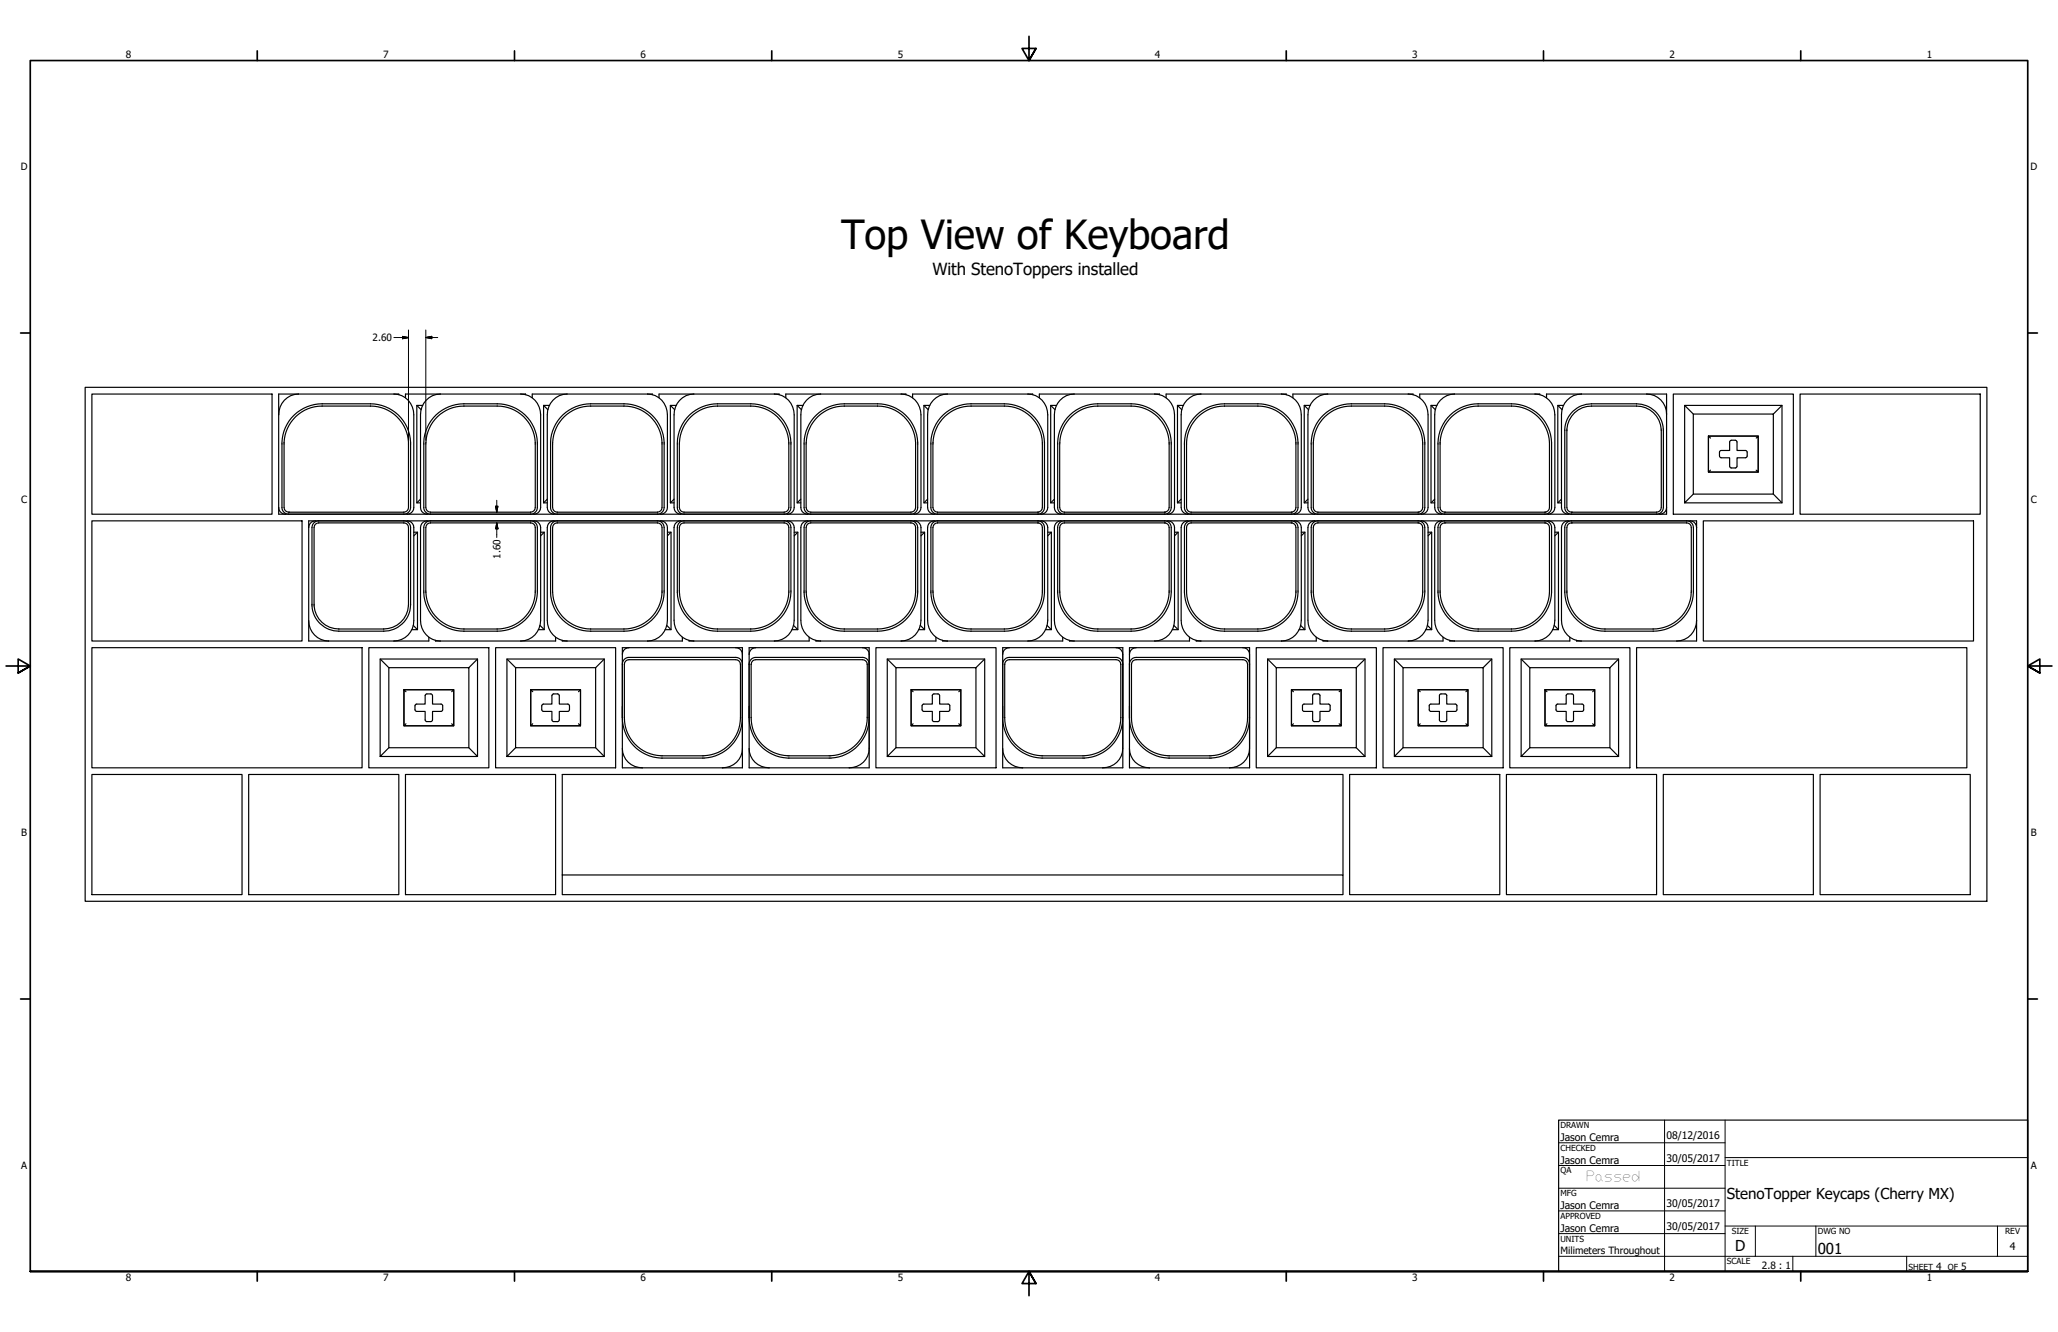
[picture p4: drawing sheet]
<svg xmlns="http://www.w3.org/2000/svg" width="864mm" height="559mm" viewBox="0 0 864 559" stroke-linecap="round" stroke-linejoin="round" font-family="sans-serif">
<!-- layer: Visible (ANSI) -->
<g fill="none" stroke="#000" stroke-width=".49">
<path d="M35.7 162.5h798.1v215.6h-798.1zM38.6 165.3h75.6v50.4h-75.6zM124.1 174.8a15.9 15.9 0 0 1 11-4.4h20.4a16 16 0 0 1 15.9 15.2v27.3a1.99 1.99 0 0 1-1.9 2h-48.4a1.99 1.99 0 0 1-1.9-2v-27.3a16.2 16.2 0 0 1 4.9-10.8zM125.2 165.3h40.1M125.2 165.3a8.5 8.5 0 0 0-8.3 8.7M125.2 165.3h-8.3v50.4h582.4v-50.4h-8.3M165.3 165.3a8.4 8.4 0 0 1 8.3 8.7v38.9a2.8 2.8 0 0 1-2.7 2.8M165.3 165.3h2.1v.3M174.9 170.1l1.8 1.8M177.3 170.1h-2.4v40.9h1.6M183.6 174.8a15.8 15.8 0 0 1 11.1-4.4h14a15.9 15.9 0 0 1 15.9 15.2v27.3a1.99 1.99 0 0 1-1.9 2h-42.1a1.99 1.99 0 0 1-1.9-2v-27a16.3 16.3 0 0 1 4.9-11.1zM184.7 165.3h33.8"/>
<path d="M184.7 165.3a8.5 8.5 0 0 0-8.2 8.7v38.9a2.8 2.8 0 0 0 2.7 2.8M184.7 165.3h-14.6v1.6M218.5 165.3a8.5 8.5 0 0 1 8.4 8.7v38.9a2.88 2.88 0 0 1-2.9 2.8M218.5 165.3h2.1v.3M228.1 170.1l1.8 1.8M230.5 170.1h-2.4v40.9h1.6M236.8 174.8a15.8 15.8 0 0 1 11.1-4.4h14a15.9 15.9 0 0 1 15.9 15.2v27.3a1.99 1.99 0 0 1-1.9 2h-42.1a1.99 1.99 0 0 1-1.9-2v-27a16.3 16.3 0 0 1 4.9-11.1zM237.9 165.3h33.8M237.9 165.3a8.5 8.5 0 0 0-8.2 8.7v38.9a2.8 2.8 0 0 0 2.7 2.8M237.9 165.3h-14.6v1.6M271.7 165.3a8.5 8.5 0 0 1 8.4 8.7v38.9a2.88 2.88 0 0 1-2.9 2.8M271.7 165.3h2.1v.3"/>
<path d="M281.3 170.1l1.8 1.8M283.7 170.1h-2.4v40.9h1.6M290 174.8a15.8 15.8 0 0 1 11.1-4.4h14a15.9 15.9 0 0 1 15.9 15.2v27.3a1.99 1.99 0 0 1-1.9 2h-42.1a1.99 1.99 0 0 1-1.9-2v-26.6a16.2 16.2 0 0 1 4.9-11.5zM291.1 165.3h33.8M291.1 165.3a8.5 8.5 0 0 0-8.2 8.7v38.9a2.8 2.8 0 0 0 2.7 2.8M291.1 165.3h-14.6v1.6M324.9 165.3a8.5 8.5 0 0 1 8.4 8.7v38.9a2.88 2.88 0 0 1-2.9 2.8M324.9 165.3h2.1v.3M334.5 170.1l1.8 1.8M336.9 170.1h-2.4v40.9h1.6M343.2 174.8a15.8 15.8 0 0 1 11.1-4.4h14a15.9 15.9 0 0 1 15.9 15.2v27.3a1.99 1.99 0 0 1-1.9 2h-42.1a1.99 1.99 0 0 1-1.9-2v-26.6a16.2 16.2 0 0 1 4.9-11.5zM344.3 165.3h33.8"/>
<path d="M344.3 165.3a8.5 8.5 0 0 0-8.2 8.7v38.9a2.8 2.8 0 0 0 2.7 2.8M344.3 165.3h-14.6v1.6M378.1 165.3a8.5 8.5 0 0 1 8.4 8.7v38.9a2.88 2.88 0 0 1-2.9 2.8M378.1 165.3h2.1v.3M387.7 170.1l1.8 1.8M390.1 170.1h-2.4v40.9h1.6M396.4 174.8a15.8 15.8 0 0 1 11.1-4.4h14a15.9 15.9 0 0 1 15.9 15.2v27.3a1.99 1.99 0 0 1-1.9 2h-42.1a2.06 2.06 0 0 1-1.9-2v-26.6a16.2 16.2 0 0 1 4.9-11.5zM397.5 165.3h33.8M397.5 165.3a8.5 8.5 0 0 0-8.2 8.7v38.9a2.8 2.8 0 0 0 2.7 2.8M397.5 165.3h-14.6v1.6M431.3 165.3a8.5 8.5 0 0 1 8.4 8.7v38.9a2.88 2.88 0 0 1-2.9 2.8M431.3 165.3h2.1v.3"/>
<path d="M440.9 170.1l1.8 1.8M443.3 170.1h-2.4v40.9h1.6M449.6 174.8a15.8 15.8 0 0 1 11.1-4.4h14a15.9 15.9 0 0 1 15.9 15.2v27.3a1.99 1.99 0 0 1-1.9 2h-42.1a2.06 2.06 0 0 1-1.9-2v-26.6a16.2 16.2 0 0 1 4.9-11.5zM450.7 165.3h33.8M450.7 165.3a8.5 8.5 0 0 0-8.2 8.7v38.9a2.8 2.8 0 0 0 2.7 2.8M450.7 165.3h-14.6v1.6M484.5 165.3a8.5 8.5 0 0 1 8.4 8.7v38.9a2.88 2.88 0 0 1-2.9 2.8M484.5 165.3h2.1v.3M494.1 170.1l1.8 1.8M496.5 170.1h-2.4v40.9h1.6M502.8 174.8a15.8 15.8 0 0 1 11.1-4.4h14a15.9 15.9 0 0 1 15.9 15.2v27.3a1.99 1.99 0 0 1-1.9 2h-42.1a1.99 1.99 0 0 1-1.9-2v-27.3a16.2 16.2 0 0 1 4.9-10.8zM503.9 165.3h33.8"/>
<path d="M503.9 165.3a8.5 8.5 0 0 0-8.2 8.7v38.9a2.8 2.8 0 0 0 2.7 2.8M503.9 165.3h-14.6v1.6M537.7 165.3a8.5 8.5 0 0 1 8.4 8.7v38.9a2.8 2.8 0 0 1-2.9 2.8M537.7 165.3h2.1v.3M547.3 170.1l1.8 1.8M549.7 170.1h-2.4v40.9h1.6M556 174.8a15.8 15.8 0 0 1 11.1-4.4h14a15.9 15.9 0 0 1 15.9 15.2v27.3a1.99 1.99 0 0 1-1.9 2h-42.1a1.99 1.99 0 0 1-1.9-2v-27.3a16.2 16.2 0 0 1 4.9-10.8zM557.1 165.3h33.8M557.1 165.3a8.5 8.5 0 0 0-8.2 8.7v38.9a2.8 2.8 0 0 0 2.8 2.8M557.1 165.3h-14.6v1.6M590.9 165.3a8.5 8.5 0 0 1 8.4 8.7v38.9a2.8 2.8 0 0 1-2.9 2.8M590.9 165.3h2v.3"/>
<path d="M600.5 170.1l1.8 1.8M602.9 170.1h-2.4v40.9h1.6M609.2 174.8a15.8 15.8 0 0 1 11.1-4.4h14a15.9 15.9 0 0 1 15.9 15.2v27.3a1.99 1.99 0 0 1-1.9 2h-42.1a1.99 1.99 0 0 1-1.9-2v-27.3a16.2 16.2 0 0 1 4.9-10.8zM610.3 165.3h33.8M610.3 165.3a8.5 8.5 0 0 0-8.2 8.7v38.9a2.8 2.8 0 0 0 2.8 2.8M610.3 165.3h-14.5v1.6M644.1 165.3a8.5 8.5 0 0 1 8.4 8.7v38.9a2.8 2.8 0 0 1-2.9 2.8M644.1 165.3h2v.3M653.7 170.1l1.8 1.7M656.1 170.1h-2.4v40.9h1.5M660.8 173.1a10.2 10.2 0 0 1 7-2.7h19a10.3 10.3 0 0 1 10.3 10.1v32.4a1.99 1.99 0 0 1-1.9 2h-35.8a1.99 1.99 0 0 1-1.9-2v-32.8a10.6 10.6 0 0 1 3.3-7zM663.6 165.3h27.4"/>
<path d="M663.6 165.3a8.4 8.4 0 0 0-8.4 8.5v39.1a2.8 2.8 0 0 0 2.9 2.8M663.6 165.3h-14.6v1.6M691 165.3a8.4 8.4 0 0 1 8.3 8.5M702.2 165.3h50.3v50.4h-50.3zM706.9 170.1l3.7 3.6M710.6 173.7h33.5v33.6h-33.5zM747.8 170.1l-3.7 3.6M755.4 165.3h75.6v50.4h-75.6zM716.9 183h20.9v15h-20.9zM716.9 183h20.9M717.8 197.2l-.9 .8h20.9M717.8 183.8l-.9-.8v15"/>
<path d="M722.2 192.1h3.6v3.5l.7 .7h1.7l.6-.4 .1-3.8h3.6M726.5 184.7h1.7M726.5 184.7l-.7 .7v3.6h-3.6l-.6 .4-.1 1.9 .8 .7M728.2 184.7l.7 .7v3.6h3.6l.6 .7M733.1 191.3l-.6 .7M733.2 189.7v1.6M737 183.8l.8-.8v15l-.8-.8M38.6 218.5h88.2v50.4h-88.2zM116.9 212.9a2.8 2.8 0 0 0 2.9 2.8M121.1 215.7a2.77 2.77 0 0 1-2.8-2.8v-27a16.7 16.7 0 0 1 16.8-16.5h20.4a16.8 16.8 0 0 1 16.8 16.2v27.3a2.83 2.83 0 0 1-2.8 2.8M132.4 219.9l1.3-.5h35.8a1.93 1.93 0 0 1 1.9 1.9v32.5a10.4 10.4 0 0 1-10.4 10.1h-18.8a10.5 10.5 0 0 1-10.4-9.7v-32.9zM132.4 218.5a2.8 2.8 0 0 0-2.9 2.8"/>
<path d="M133.7 218.5a2.77 2.77 0 0 0-2.8 2.8v32.9a11.3 11.3 0 0 0 11.3 10.6h18.8a11.2 11.2 0 0 0 11.3-11v-32.5a2.83 2.83 0 0 0-2.8-2.8M170.9 218.5a2.75 2.75 0 0 1 2.7 2.8v39.1a8.4 8.4 0 0 1-8.3 8.5M176.5 209.4l-1.6 1.6M179.2 219.9l1.4-.5h42.1a1.93 1.93 0 0 1 1.9 1.9v27.3a16 16 0 0 1-15.9 15.3h-14a16 16 0 0 1-16-15.6v-27zM179.2 218.5a2.8 2.8 0 0 0-2.7 2.8v38.9a8.6 8.6 0 0 0 8.2 8.7M180.6 215.7a2.77 2.77 0 0 1-2.8-2.8v-27a16.7 16.7 0 0 1 16.9-16.5h14a16.8 16.8 0 0 1 16.8 16.2v27.3a2.83 2.83 0 0 1-2.8 2.8M180.6 218.5a2.77 2.77 0 0 0-2.8 2.8v27.3a16.8 16.8 0 0 0 16.9 16.2h14a16.8 16.8 0 0 0 16.8-16.5v-27a2.83 2.83 0 0 0-2.8-2.8M224 218.5a2.8 2.8 0 0 1 2.9 2.8v38.9a8.5 8.5 0 0 1-8.4 8.7M229.7 209.4l-1.6 1.6M232.4 219.9l1.4-.5h42.1a1.93 1.93 0 0 1 1.9 1.9v27.3a16 16 0 0 1-15.9 15.3h-14a16 16 0 0 1-16-15.6v-27zM232.4 218.5a2.8 2.8 0 0 0-2.7 2.8v38.9a8.6 8.6 0 0 0 8.2 8.7M233.8 215.7a2.77 2.77 0 0 1-2.8-2.8v-27a16.7 16.7 0 0 1 16.9-16.5h14a16.8 16.8 0 0 1 16.8 16.2v27.3a2.83 2.83 0 0 1-2.8 2.8"/>
<path d="M233.8 218.5a2.77 2.77 0 0 0-2.8 2.8v27.3a16.8 16.8 0 0 0 16.9 16.2h14a16.8 16.8 0 0 0 16.8-16.5v-27a2.83 2.83 0 0 0-2.8-2.8M277.2 218.5a2.8 2.8 0 0 1 2.9 2.8v38.9a8.5 8.5 0 0 1-8.4 8.7M282.9 209.4l-1.6 1.6M285.6 219.9l1.4-.5h42.1a1.93 1.93 0 0 1 1.9 1.9v27.3a16 16 0 0 1-15.9 15.3h-14a16 16 0 0 1-16-16v-26.6zM285.6 218.5a2.8 2.8 0 0 0-2.7 2.8v38.9a8.6 8.6 0 0 0 8.2 8.7M287 215.7a2.77 2.77 0 0 1-2.8-2.8v-27a16.7 16.7 0 0 1 16.9-16.5h14a16.8 16.8 0 0 1 16.8 16.2v27.3a2.83 2.83 0 0 1-2.8 2.8M287 218.5a2.77 2.77 0 0 0-2.8 2.8v27.3a16.8 16.8 0 0 0 16.9 16.2h14a16.8 16.8 0 0 0 16.8-16.5v-27a2.83 2.83 0 0 0-2.8-2.8M330.4 218.5a2.8 2.8 0 0 1 2.9 2.8v38.9a8.5 8.5 0 0 1-8.4 8.7M336.1 209.4l-1.6 1.6M338.8 219.9l1.4-.5h42.1a1.93 1.93 0 0 1 1.9 1.9v27.3a16 16 0 0 1-15.9 15.3h-14a16 16 0 0 1-16-16v-26.6zM338.8 218.5a2.8 2.8 0 0 0-2.7 2.8v38.9a8.6 8.6 0 0 0 8.2 8.7M340.2 215.7a2.77 2.77 0 0 1-2.8-2.8v-27a16.7 16.7 0 0 1 16.9-16.5h14a16.8 16.8 0 0 1 16.8 16.2v27.3a2.83 2.83 0 0 1-2.8 2.8"/>
<path d="M340.2 218.5a2.77 2.77 0 0 0-2.8 2.8v27.3a16.8 16.8 0 0 0 16.9 16.2h14a16.8 16.8 0 0 0 16.8-16.5v-27a2.83 2.83 0 0 0-2.8-2.8M383.6 218.5a2.8 2.8 0 0 1 2.9 2.8v38.9a8.5 8.5 0 0 1-8.4 8.7M389.3 209.4l-1.6 1.6M392 218.5a2.8 2.8 0 0 0-2.7 2.8v38.9a8.6 8.6 0 0 0 8.2 8.7M392.1 219.9l1.3-.5h42.1a1.93 1.93 0 0 1 1.9 1.9v27.3a16 16 0 0 1-15.9 15.3h-14a16 16 0 0 1-16-16v-26.6zM393.4 215.7a2.77 2.77 0 0 1-2.8-2.8v-27a16.7 16.7 0 0 1 16.9-16.5h14a16.8 16.8 0 0 1 16.8 16.2v27.3a2.77 2.77 0 0 1-2.8 2.8M393.4 218.5a2.77 2.77 0 0 0-2.8 2.8v27.3a16.8 16.8 0 0 0 16.9 16.2h14a16.8 16.8 0 0 0 16.8-16.5v-27a2.77 2.77 0 0 0-2.8-2.8M436.8 218.5a2.8 2.8 0 0 1 2.9 2.8v38.9a8.5 8.5 0 0 1-8.4 8.7M442.5 209.4l-1.6 1.6M445.2 218.5a2.8 2.8 0 0 0-2.7 2.8v38.9a8.6 8.6 0 0 0 8.2 8.7M445.3 219.9l1.3-.5h42.1a1.93 1.93 0 0 1 1.9 1.9v27.3a16 16 0 0 1-15.9 15.3h-14a16 16 0 0 1-16-16v-26.6zM446.6 215.7a2.77 2.77 0 0 1-2.8-2.8v-27a16.7 16.7 0 0 1 16.9-16.5h14a16.8 16.8 0 0 1 16.8 16.2v27.3a2.77 2.77 0 0 1-2.8 2.8"/>
<path d="M446.6 218.5a2.77 2.77 0 0 0-2.8 2.8v27.3a16.8 16.8 0 0 0 16.9 16.2h14a16.8 16.8 0 0 0 16.8-16.5v-27a2.77 2.77 0 0 0-2.8-2.8M490 218.5a2.8 2.8 0 0 1 2.9 2.8v38.9a8.5 8.5 0 0 1-8.4 8.7M495.7 209.4l-1.6 1.6M498.4 218.5a2.8 2.8 0 0 0-2.7 2.8v38.9a8.6 8.6 0 0 0 8.2 8.7M498.5 219.9l1.3-.5h42.1a1.93 1.93 0 0 1 1.9 1.9v27.3a16 16 0 0 1-15.9 15.3h-14a16 16 0 0 1-16-15.3v-27.3zM499.8 215.7a2.77 2.77 0 0 1-2.8-2.8v-27a16.7 16.7 0 0 1 16.9-16.5h14a16.8 16.8 0 0 1 16.8 16.2v27.3a2.77 2.77 0 0 1-2.8 2.8M499.8 218.5a2.77 2.77 0 0 0-2.8 2.8v27.3a16.8 16.8 0 0 0 16.9 16.2h14a16.8 16.8 0 0 0 16.8-16.5v-27a2.77 2.77 0 0 0-2.8-2.8M543.2 218.5a2.8 2.8 0 0 1 2.9 2.8v38.9a8.5 8.5 0 0 1-8.4 8.7M548.9 209.4l-1.6 1.6M551.7 219.9l1.3-.5h42.1a1.93 1.93 0 0 1 1.9 1.9v27.3a16 16 0 0 1-15.9 15.3h-14a16 16 0 0 1-16-15.3v-27.3zM551.7 218.5a2.8 2.8 0 0 0-2.8 2.8v38.9a8.6 8.6 0 0 0 8.2 8.7M553 215.7a2.77 2.77 0 0 1-2.8-2.8v-27a16.7 16.7 0 0 1 16.9-16.5h14a16.8 16.8 0 0 1 16.8 16.2v27.3a2.77 2.77 0 0 1-2.8 2.8"/>
<path d="M553 218.5a2.77 2.77 0 0 0-2.8 2.8v27.3a16.8 16.8 0 0 0 16.9 16.2h14a16.8 16.8 0 0 0 16.8-16.5v-27a2.77 2.77 0 0 0-2.8-2.8M596.4 218.5a2.8 2.8 0 0 1 2.9 2.8v38.9a8.5 8.5 0 0 1-8.4 8.7M602.1 209.4l-1.6 1.6M604.9 219.9l1.3-.5h42.1a1.93 1.93 0 0 1 1.9 1.9v27.3a16 16 0 0 1-15.9 15.3h-14a16 16 0 0 1-16-15.3v-27.3zM604.9 218.5a2.8 2.8 0 0 0-2.8 2.8v38.9a8.6 8.6 0 0 0 8.2 8.7M606.2 215.7a2.77 2.77 0 0 1-2.8-2.8v-27a16.7 16.7 0 0 1 16.9-16.5h14a16.8 16.8 0 0 1 16.8 16.2v27.3a2.77 2.77 0 0 1-2.8 2.8M606.2 218.5a2.77 2.77 0 0 0-2.8 2.8v27.3a16.8 16.8 0 0 0 16.9 16.2h14a16.8 16.8 0 0 0 16.8-16.5v-27a2.77 2.77 0 0 0-2.8-2.8M649.6 218.5a2.8 2.8 0 0 1 2.9 2.8v38.9a8.5 8.5 0 0 1-8.4 8.7M655.2 209.4l-1.5 1.6M658.1 219.9l1.3-.5h48.4a1.93 1.93 0 0 1 1.9 1.9v27a16 16 0 0 1-16 15.6h-20.2a16 16 0 0 1-16-15.3v-27.3zM658.1 218.5a2.8 2.8 0 0 0-2.9 2.8v38.9a8.6 8.6 0 0 0 8.3 8.7M659.4 218.5a2.77 2.77 0 0 0-2.8 2.8v27.3a16.8 16.8 0 0 0 16.9 16.2h20.2a16.8 16.8 0 0 0 16.9-16.5v-27a2.83 2.83 0 0 0-2.8-2.8"/>
<path d="M659.4 215.7a2.77 2.77 0 0 1-2.8-2.8v-32.5a11.2 11.2 0 0 1 11.2-11h19a11.2 11.2 0 0 1 11.2 11v32.5a2.83 2.83 0 0 1-2.8 2.8M699.3 212.9a2.8 2.8 0 0 1-2.7 2.8M709.2 218.5a2.75 2.75 0 0 1 2.7 2.8M710.6 207.3l-3.7 3.7v-40.9h40.9v40.9h-40.9M714.8 218.5h113.3v50.4h-113.3zM744.1 207.3l3.7 3.7M173.6 223.3h1.6v40.9h-2.4M175.2 223.3l-1.6 1.5M226.9 223.3h1.5v40.9h-2.4M228.4 223.3l-1.5 1.5M280.1 223.3h1.5v40.9h-2.4M281.6 223.3l-1.5 1.5"/>
<path d="M333.3 223.3h1.5v40.9h-2.4M334.8 223.3l-1.5 1.5M386.5 223.3h1.5v40.9h-2.4M388 223.3l-1.5 1.5M439.7 223.3h1.5v40.9h-2.5M441.2 223.3l-1.5 1.5M492.9 223.3h1.5v40.9h-2.5M494.4 223.3l-1.5 1.5M546.1 223.3h1.5v40.9h-2.5M547.6 223.3l-1.5 1.5M599.3 223.3h1.5v40.9h-2.5M600.8 223.3l-1.5 1.5"/>
<path d="M652.5 223.3h1.5v40.9h-2.5M654 223.3l-1.5 1.5M38.6 271.7h113.3v50.4h-113.3zM129.5 260.4a8.5 8.5 0 0 0 8.4 8.5M137.9 268.9h27.4M137.9 268.9h-8.4v-50.4h582.4v50.4h-8.2M154.8 271.7h50.3v50.4h-50.3zM159.5 276.5l3.7 3.6M173.4 262.4l1.8 1.8M180 267.3v1.6h-14.7M182.7 268.6v.3h2M184.7 268.9h33.8"/>
<path d="M200.4 276.5l-3.7 3.6M208 271.7h50.3v50.4h-50.3zM212.7 276.5l3.7 3.6M226.6 262.4l1.8 1.8M233.2 267.3v1.6h-14.7M235.9 268.6v.3h2M237.9 268.9h33.8M253.6 276.5l-3.7 3.6M261.2 278.6a2.77 2.77 0 0 1 2.7-2.8h44.9a2.77 2.77 0 0 1 2.7 2.8M261.2 274.4v-2.7h50.3v50.4h-50.3v-7.9M262.6 277.3l1.3-.5h44.9a1.98 1.98 0 0 1 1.9 1.9v22.4a16 16 0 0 1-15.6 16h-17.4a16 16 0 0 1-15.7-16v-22.4zM263.9 271.7a2.75 2.75 0 0 0-2.7 2.8v39.5a8.2 8.2 0 0 0 8.4 8.1"/>
<path d="M279.8 262.4l1.8 1.8M286.3 267.3v1.6h-14.6M289.1 268.6v.3h2M291.1 268.9h33.8M308.8 271.7a2.75 2.75 0 0 1 2.7 2.8v39.5a8.2 8.2 0 0 1-8.4 8.1M314.4 278.6a2.83 2.83 0 0 1 2.7-2.8h44.8a2.77 2.77 0 0 1 2.8 2.8M314.4 274.4v-2.7h50.3v50.4h-50.3v-7.9M315.8 277.3l1.3-.5h44.8a1.99 1.99 0 0 1 2 1.9v22.4a16 16 0 0 1-15.6 16h-17.4a16 16 0 0 1-15.7-16v-22.4zM317.1 271.7a2.75 2.75 0 0 0-2.7 2.8v39.5a8.2 8.2 0 0 0 8.4 8.1M333 262.4l1.8 1.8M339.5 267.3v1.6h-14.6M342.4 268.6v.3h1.9"/>
<path d="M344.3 268.9h33.8M361.9 271.7a2.75 2.75 0 0 1 2.8 2.8v39.5a8.2 8.2 0 0 1-8.4 8.1M367.6 271.7h50.4v50.4h-50.4zM372.3 276.5l3.7 3.6M386.2 262.4l1.8 1.8M392.7 267.3v1.6h-14.6M395.6 268.6v.3h1.9M397.5 268.9h33.8M413.2 276.5l-3.7 3.6M420.8 278.6a2.83 2.83 0 0 1 2.7-2.8h44.8a2.77 2.77 0 0 1 2.8 2.8M420.8 274.4v-2.7h50.4v50.4h-50.4v-7.9M422.2 277.3l1.3-.5h44.8a1.99 1.99 0 0 1 2 1.9v22.4a16 16 0 0 1-15.6 16h-17.4a16 16 0 0 1-15.7-16v-22.4z"/>
<path d="M423.5 271.7a2.8 2.8 0 0 0-2.7 2.8v39.5a8.2 8.2 0 0 0 8.4 8.1M439.4 262.4l1.8 1.8M445.9 267.3v1.6h-14.6M448.8 268.6v.3h1.9M450.7 268.9h33.8M468.3 271.7a2.75 2.75 0 0 1 2.8 2.8v39.5a8.2 8.2 0 0 1-8.4 8.1M474 278.6a2.83 2.83 0 0 1 2.7-2.8h44.8a2.77 2.77 0 0 1 2.8 2.8M474 274.4v-2.7h50.4v50.4h-50.4v-7.9M475.4 277.3l1.3-.5h44.8a1.99 1.99 0 0 1 2 1.9v22.4a16 16 0 0 1-15.6 16h-17.4a16 16 0 0 1-15.7-16v-22.4zM476.7 271.7a2.8 2.8 0 0 0-2.7 2.8v39.5a8.2 8.2 0 0 0 8.4 8.1M492.6 262.4l1.8 1.8M499.1 267.3v1.6h-14.6"/>
<path d="M502 268.6v.3h1.9M503.9 268.9h33.8M521.5 271.7a2.75 2.75 0 0 1 2.8 2.8v39.5a8.2 8.2 0 0 1-8.4 8.1M527.2 271.7h50.4v50.4h-50.4zM531.9 276.5l3.7 3.6M545.8 262.4l1.8 1.8M552.3 267.3v1.6h-14.6M555.2 268.6v.3h1.9M557.1 268.9h33.8M572.8 276.5l-3.7 3.6M580.4 271.7h50.4v50.4h-50.4zM585.1 276.5l3.7 3.6"/>
<path d="M599 262.4l1.8 1.8M605.5 267.3v1.6h-14.6M608.4 268.6v.3h1.9M610.3 268.9h33.8M626 276.5l-3.6 3.6M633.6 271.7h50.4v50.4h-50.4zM638.3 276.5l3.6 3.6M652.2 262.4l1.8 1.8M658.7 267.3v1.6h-14.6M661.6 268.6v.3h1.9M663.5 268.9h40.2M679.2 276.5l-3.6 3.6"/>
<path d="M686.8 271.7h138.6v50.4h-138.6zM711.9 260.2a8.5 8.5 0 0 1-8.2 8.7M163.2 280.1h33.5v33.6h-33.5zM169.5 289.3h20.9v15.2h-20.9zM169.5 289.3h20.9M170.4 290.2l-.9-.9v15.2M185.7 296.1l-.7-.7h-3.5l-.1-3.9-.6-.4h-1.7l-.7 .7v3.6h-3.8l-.4 .7-.1 1.6 .8 .7h3.5v3.6l.7 .7h1.7l.6-.4 .1-3.9h3.6l.6-.6M185.8 296.1v1.6M189.5 290.2l.9-.9v15.2l-.9-.9M216.4 280.1h33.5v33.6h-33.5zM222.7 289.3h20.9v15.2h-20.9zM222.7 289.3h20.9"/>
<path d="M223.6 290.2l-.9-.9v15.2M232.3 291.1h1.7M232.3 291.1l-.7 .7v3.6h-3.8l-.4 .7-.1 1.6 .8 .7h3.5v3.6l.7 .7M234 291.1l.7 .7v3.6h3.8l.4 .7 .1 1.6-.8 .7h-3.5v3.6l-.7 .7M242.7 290.2l.9-.9v15.2l-.9-.9M376 280.1h33.5v33.6h-33.5zM382.3 289.3h20.9v15.2h-20.9zM382.3 289.3h20.9M383.2 290.2l-.9-.9v15.2M386.9 296.1v1.6M387 297.8l.6 .6h3.6v3.6l.5 .7h2.1l.5-.7M394.3 291.8l-.5-.6h-2.1l-.5 .6v3.6h-3.6l-.6 .7"/>
<path d="M394.3 291.8v3.6h3.6l.7 .7v1.6l-.5 .7h-3.8v3.6M402.3 290.2l.9-.9v15.2l-.9-.9M535.6 280.1h33.5v33.6h-33.5zM541.9 289.3h20.9v15.2h-20.9zM541.9 289.3h20.9M542.7 290.2l-.8-.9v15.2M546.8 295.6l4-.2 .1-3.9 .6-.4 2 .1 .4 .6v3.6h3.8l.5 .7-.1 1.9-.6 .4h-3.6l-.1 3.9-.6 .4h-2l-.4-.7v-3.6l-4-.2zM561.9 290.2l.9-.9v15.2l-.9-.9M588.8 280.1h33.6v33.6h-33.6zM595.1 289.3h20.9v15.2h-20.9zM595.1 289.3h20.9M595.9 290.2l-.8-.9v15.2"/>
<path d="M600.4 295.4h3.6l.1-3.9 .6-.4h1.7l.7 .7v3.6h3.6l.7 .7v1.6l-.5 .7h-3.8v3.6l-.4 .7h-2l-.6-.4-.1-3.9h-3.6M600.4 295.4l-.6 .7v1.9l.6 .4M615.1 290.2l.9-.9v15.2l-.9-.9M641.9 280.1h33.7v33.6h-33.7zM648.3 289.3h20.9v15.2h-20.9zM648.3 289.3h20.9M649.1 290.2l-.8-.9v15.2M653.6 298.4h3.6v3.6l.7 .7M653.6 295.4l-.6 .7v1.9l.6 .4M657.9 291.1l-.7 .7v3.6h-3.6M657.9 291.1h1.7l.6 .4 .1 3.9h3.6l.7 .7-.2 2.1-4.1 .2-.1 3.9-.6 .4h-1.7M668.3 290.2l.9-.9v15.2l-.9-.9"/>
<path d="M163.2 313.7l-3.7 3.7v-40.9h40.9v40.9h-40.9M170.4 303.6l-.9 .9h20.9M196.7 313.7l3.7 3.7M216.4 313.7l-3.7 3.7v-40.9h40.9v40.9h-40.9M223.6 303.6l-.9 .9h20.9M232.3 302.7h1.7M249.9 313.7l3.7 3.7M261.2 301.1a17 17 0 0 0 16.4 16.9h17.9a17 17 0 0 0 16-16.9M314.4 301.1a17 17 0 0 0 16.4 16.9h17.9a17 17 0 0 0 16-16.9M376 313.7l-3.7 3.7v-40.9h40.9v40.9h-40.9M383.2 303.6l-.9 .9h20.9M409.5 313.7l3.7 3.7"/>
<path d="M420.8 301.1a17 17 0 0 0 16.4 16.9h17.9a16.9 16.9 0 0 0 16-16.9M474 301.1a17 17 0 0 0 16.4 16.9h17.9a16.9 16.9 0 0 0 16-16.9M535.6 313.7l-3.7 3.7v-40.9h40.9v40.9h-40.9M542.7 303.6l-.8 .9h20.9M569.1 313.7l3.7 3.7M588.8 313.7l-3.7 3.7v-40.9h40.9v40.9h-40.9M595.9 303.6l-.8 .9h20.9M622.4 313.7l3.6 3.7M641.9 313.7l-3.6 3.7v-40.9h40.9v40.9h-40.9M649.1 303.6l-.8 .9h20.9M675.6 313.7l3.6 3.7M38.6 324.9h63v50.4h-63z"/>
<path d="M104.4 324.9h63v50.4h-63zM170.1 324.9h63.1v50.4h-63.1zM566.3 324.9h63.1v50.4h-63.1zM632.1 324.9h63v50.4h-63zM698 324.9h62.9v50.4h-62.9zM763.8 324.9h63v50.4h-63zM235.9 367.1h327.7v8.2h-327.7v-50.4h327.7v42.2"/>
</g>
<g fill="#000">
<circle cx="121.1" cy="214.9" r=".25"/>
<circle cx="435.5" cy="214.9" r=".25"/>
<circle cx="435.5" cy="218.5" r=".25"/>
<circle cx="435.5" cy="219.4" r=".25"/>
<circle cx="435.5" cy="215.7" r=".25"/>
<circle cx="488.7" cy="219.4" r=".25"/>
<circle cx="488.7" cy="214.9" r=".25"/>
<circle cx="541.9" cy="219.4" r=".25"/>
<circle cx="541.9" cy="214.9" r=".25"/>
<circle cx="595.1" cy="219.4" r=".25"/>
<circle cx="595.1" cy="214.9" r=".25"/>
<circle cx="606.2" cy="214.9" r=".25"/>
<circle cx="606.2" cy="219.4" r=".25"/>
<circle cx="648.3" cy="219.4" r=".25"/>
<circle cx="648.3" cy="214.9" r=".25"/>
<circle cx="659.4" cy="219.4" r=".25"/>
<circle cx="659.4" cy="214.9" r=".25"/>
</g>
<!-- layer: Border (ANSI) -->
<g fill="none" stroke="#000" stroke-width=".71">
<path d="M431.8 15.2v10.2l-2.9-5.1h5.8l-2.9 5.1 2.9-5.1M107.9 21.3v4.1M215.9 21.3v4.1M323.8 21.3v4.1M539.8 21.3v4.1M647.7 21.3v4.1M755.6 21.3v4.1M8.6 139.7h4.1M850.9 139.7h4.1M2.5 279.4h10.2l-5.1-2.9v5.8l5.1-2.9-5.1 2.9M861.1 279.4h-10.2l5.1-2.9v5.8l-5.1-2.9 5.1 2.9M8.6 419.1h4.1"/>
<path d="M850.9 419.1h4.1M12.7 533.4v-508h838.2v508h-838.2h838.2M107.9 533.4v4.1M215.9 533.4v4.1M323.8 533.4v4.1M434.7 538.5l-2.9-5.1 2.9 5.1h-5.8l2.9-5.1v10.2M539.8 533.4v4.1M647.7 533.4v4.1M755.6 533.4v4.1"/>
</g>
<!-- layer: Title (ANSI) -->
<g fill="none" stroke="#000" stroke-width=".42">
<path d="M654 479.4h69.9M698.5 469.9v63.5M723.9 469.9v63.5M654 488.9h69.9M654 498.5h69.9M723.9 485.6h127M654 508h69.9M654 517.5h69.9M723.9 514.3h127M736.6 514.3v12.7M762 514.3v12.7M838.2 514.3v12.7"/>
<path d="M654 527h196.9M752.3 527v6.4M800.1 527v6.4"/>
</g>
<path d="M654 469.9h196.9v63.5h-196.9z" fill="none" stroke="#000" stroke-width=".49"/>
<!-- layer: Dimension (ANSI) -->
<path d="M171.4 138.4v46.3M178.7 138.4v46.3M165.3 141.6h6.1M168.9 141.1l2.5 .5-2.5 .5zM178.7 141.6l2.5-.5v1zM178.7 141.6h5M208 212.4h1l-.5 2.5zM208.5 219.4l.5 2.5h-1zM208.5 209.9v5M208.5 219.4v6.1" fill="none" stroke="#000" stroke-width=".42"/>
<path d="M168.9 142.1l2.5-.5zM168.9 141.1l2.5 .5-2.5 .5zM178.7 141.6l2.5-.5zM178.7 141.6l2.5-.5v1zM208 212.4l.5 2.5zM208 212.4h1l-.5 2.5zM208.5 219.4l.5 2.5zM208.5 219.4l.5 2.5h-1z" fill="#000" stroke="#000" stroke-width=".42"/>
<text font-size="16.8" x="353" y="104.4">Top View of Keyboard</text>
<text font-size="7" x="391.3" y="115.5">With StenoToppers installed</text>
<g font-size="6.3">
<text x="724.7" y="502.8">StenoTopper Keycaps (Cherry MX)</text>
<text x="728.1" y="524.9">D</text>
<text x="762.8" y="526.2">001</text>
</g>
<text font-size="5.8" x="665.3" y="495.5">Passed</text>
<g font-size="4.4">
<text x="654.8" y="478.6">Jason Cemra</text>
<text x="699.3" y="478">08/12/2016</text>
<text x="654.8" y="488.1">Jason Cemra</text>
<text x="699.3" y="487.5">30/05/2017</text>
<text x="654.8" y="507.2">Jason Cemra</text>
<text x="699.3" y="506.6">30/05/2017</text>
<text x="654.8" y="516.7">Jason Cemra</text>
<text x="699.3" y="516.1">30/05/2017</text>
<text x="843.4" y="524.2">4</text>
</g>
<g font-size="4.2">
<text x="52.8" y="24.4">8</text>
<text x="160.8" y="24.4">7</text>
<text x="268.7" y="24.4">6</text>
<text x="376.7" y="24.4">5</text>
<text x="484.6" y="24.4">4</text>
<text x="592.6" y="24.4">3</text>
<text x="700.5" y="24.4">2</text>
<text x="808.5" y="24.4">1</text>
<text x="8.7" y="71.4">D</text>
<text x="852" y="71.4">D</text>
<text x="156.4" y="143.1">2.60</text>
<text x="8.9" y="211.1">C</text>
<text x="852.2" y="211.1">C</text>
<text x="210" y="234.4" transform="rotate(-90 210 234.4)">1.60</text>
<text x="8.9" y="350.8">B</text>
<text x="852.2" y="350.8">B</text>
<text x="8.9" y="490.5">A</text>
<text x="852.2" y="490.5">A</text>
<text x="654.8" y="526.2">Milimeters Throughout</text>
<text x="739.4" y="532.6">2.8 : 1</text>
<text x="812.4" y="532.6">4</text>
<text x="823" y="532.6">5</text>
<text x="52.8" y="537.5">8</text>
<text x="160.8" y="537.5">7</text>
<text x="268.7" y="537.5">6</text>
<text x="376.7" y="537.5">5</text>
<text x="484.6" y="537.5">4</text>
<text x="592.6" y="537.5">3</text>
<text x="700.5" y="537.5">2</text>
<text x="808.5" y="537.5">1</text>
</g>
<g font-size="3.5">
<text x="654.8" y="473.2">DRAWN</text>
<text x="654.8" y="482.8">CHECKED</text>
<text x="724.7" y="488.9">TITLE</text>
<text x="654.8" y="492.3">QA</text>
<text x="654.8" y="501.8">MFG</text>
<text x="654.8" y="511.4">APPROVED</text>
<text x="654.8" y="521.1">UNITS</text>
<text x="726.7" y="517.7">SIZE</text>
<text x="762.8" y="517.7">DWG NO</text>
<text x="841.4" y="517.7">REV</text>
<text x="724.7" y="530.4">SCALE</text>
<text x="800.9" y="532.6">SHEET</text>
<text x="817.4" y="532.6">OF</text>
</g>
</svg>
